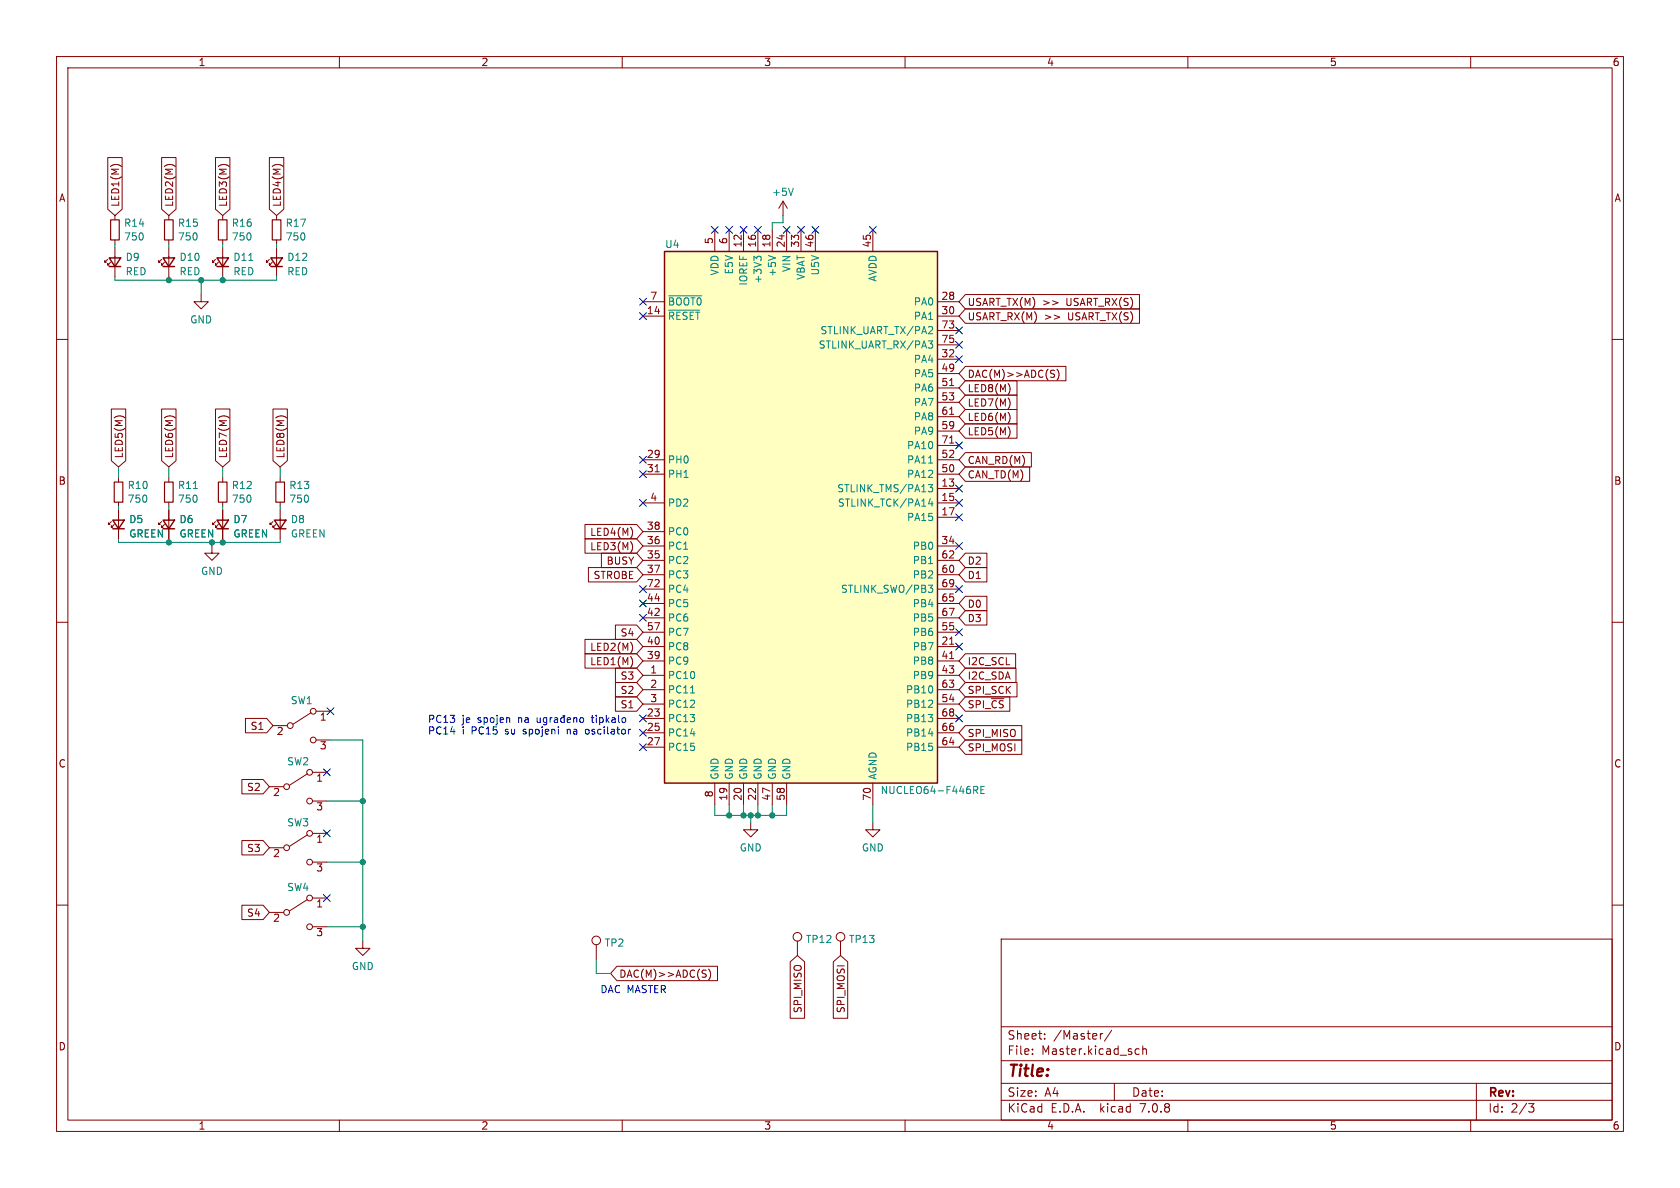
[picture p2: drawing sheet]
<svg xmlns="http://www.w3.org/2000/svg" width="297mm" height="210mm" viewBox="0 0 297 210" stroke-linecap="round" stroke-linejoin="round" font-family="sans-serif">
<g fill="none" stroke="#840000" stroke-width=".18">
<path d="M10 10h277v190h-277zM12 12h273v186h-273zM60 10v2M110 10v2M160 10v2M210 10v2M260 10v2M19 27.9h2.6v9.1l-1.3 1.1-1.3-1.1zM20.1 29.1h.8M20.3 38.1v.8M28.6 27.9h2.5v9.1l-1.3 1.1-1.2-1.1zM29.6 29.1h.9"/>
<path d="M29.8 38.1v.8M38.1 27.9h2.5v9.1l-1.2 1.1-1.3-1.1zM39.1 29.1h.9M39.4 38.1v.8M47.6 27.9h2.6v9.1l-1.3 1.1-1.3-1.1zM48.7 29.1h.8M48.9 38.1v.8M138.4 35.6l-.7 1.2M138.4 35.6v2.5M138.4 35.6l.8 1.2M10 60h2M19 45.8l-.5 .6v-.3v.3h.3"/>
<path d="M19.6 46.4l-.6 .5v-.3v.3h.3M20.3 42.4v.8M20.3 43.8v5.1M28.6 45.8l-.5 .6v-.3v.3h.2M29.1 46.4l-.5 .5v-.3v.3h.2M29.8 42.4v.8M29.8 43.8v5.1M35.6 52.1v1.2h1.2l-1.2 1.3-1.3-1.3h1.3M38.1 45.8l-.5 .6v-.3v.3h.2M38.6 46.4l-.5 .5v-.3v.3h.3M39.4 42.4v.8M39.4 43.8v5.1"/>
<path d="M47.6 45.8l-.5 .6v-.3v.3h.3M48.1 46.4l-.5 .5v-.3v.3h.3M48.9 42.4v.8M48.9 43.8v5.1M113.7 55.9h3.8M113.7 53.3h3.8M126.4 40.6v3.9M128.9 40.6v3.9M131.4 40.6v3.9M134 40.6v3.9M136.5 40.6v3.9M139.1 40.6v3.9"/>
<path d="M141.6 40.6v3.9M144.1 40.6v3.9M154.3 40.6v3.9M165.7 55.9h3.8M165.7 53.3h3.8M165.7 58.4h3.8M170.7 52.1h30.7v2.5h-30.7l-1.2-1.3zM170.7 54.6h30.7v2.6h-30.7l-1.2-1.3zM186.1 53.2l.9 .3-.9 .4M186.4 55.7l.9 .4-.9 .3M285 60h2M19.7 72.3h2.5v9.1l-1.2 1.2-1.3-1.2z"/>
<path d="M20.7 73.6h.9M28.6 72.3h2.5v9.1l-1.3 1.2-1.2-1.2zM29.6 73.6h.9M38.1 72.3h2.5v9.1l-1.2 1.2-1.3-1.2zM39.1 73.6h.9M48.3 72.3h2.5v9.1l-1.3 1.2-1.2-1.2zM49.3 73.6h.8M165.7 63.5h3.8M165.7 66h3.8M165.7 68.6h3.8M165.7 71.1h3.8M165.7 76.2h3.8"/>
<path d="M165.7 73.7h3.8M165.7 78.7h3.8M165.7 61h3.8M167.9 68.2h.7M167.9 73.2h.7M167.9 78.3h.7M170.7 64.8h17.7v2.5h-17.7l-1.2-1.3zM170.7 74.9h9.1v2.6h-9.1l-1.2-1.3zM170.7 67.3h9.1v2.6h-9.1l-1.2-1.3zM170.7 72.4h9.1v2.5h-9.1l-1.2-1.2zM170.7 69.8h9.1v2.6h-9.1l-1.2-1.3zM178.5 76v.8"/>
<path d="M178.5 68.3v.9M178.5 70.9v.8M178.5 73.4v.9M186 66l.3 .2 .1 .3-.2 .2h-.3M186 65.4l.4 .1M186.9 65.3a1.46 1.46 0 0 1 0 1.9M19.7 92.2l-.5 .5v-.2v.2h.2M20.2 92.7l-.5 .5v-.2v.2h.2M21 84.5v.7M21 88.8v.7M21 90.2v5.1M28.6 92.2l-.5 .5v-.2v.2h.2"/>
<path d="M29.1 92.7l-.5 .5v-.2v.2h.2M29.8 84.5v.7M29.8 88.8v.7M29.8 90.2v5.1M37.5 96.5v1.3h1.2l-1.2 1.3-1.3-1.3h1.3M38.1 92.2l-.5 .5v-.2v.2h.2M38.6 92.7l-.5 .5v-.2v.2h.3M39.4 84.5v.7M39.4 88.8v.7M39.4 90.2v5.1M48.3 92.2l-.5 .5v-.2v.2h.2M48.8 92.7l-.5 .5v-.2v.2h.2"/>
<path d="M49.5 84.5v.7M49.5 88.8v.7M49.5 90.2v5.1M103.4 95.2h9.2l1.1 1.3-1.1 1.3h-9.2zM103.4 92.7h9.2l1.1 1.3-1.1 1.3h-9.2zM106.3 97.8h6.3l1.1 1.3-1.1 1.2h-6.3zM111.8 93.7v.9M111.8 96.3v.8M113.7 88.9h3.8M113.7 81.3h3.8M113.7 83.8h3.8M113.7 96.5h3.8"/>
<path d="M113.7 99.1h3.8M113.7 94h3.8M115.8 83.4h.7M165.7 86.4h3.8M165.7 88.9h3.8M165.7 91.4h3.8M165.7 81.3h3.8M165.7 83.8h3.8M165.7 96.5h3.8M165.7 99.1h3.8M170.7 97.8h3.8v2.5h-3.8l-1.2-1.2zM170.7 82.5h11.3v2.6h-11.3l-1.2-1.3z"/>
<path d="M170.7 80h11.6v2.6h-11.6l-1.2-1.3zM10 110h2M103.4 115.6h9.2l1.1 1.2-1.1 1.3h-9.2zM103.4 113h9.2l1.1 1.3-1.1 1.3h-9.2zM104 100.3h8.6l1.1 1.3-1.1 1.3h-8.6zM108.8 110.5h3.8l1.1 1.3-1.1 1.2h-3.8zM108.8 118.1h3.8l1.1 1.3-1.1 1.3h-3.8zM111.8 116.6v.8M111.8 114.1v.8M113.7 119.4h3.8M113.7 114.3h3.8M113.7 101.6h3.8"/>
<path d="M113.7 116.8h3.8M113.7 109.2h3.8M113.7 106.7h3.8M113.7 111.8h3.8M113.7 104.1h3.8M165.7 119.4h3.8M165.7 114.3h3.8M165.7 101.6h3.8M165.7 116.8h3.8M165.7 109.2h3.8M165.7 106.7h3.8M165.7 111.8h3.8"/>
<path d="M165.7 104.1h3.8M167.9 113.9h.7M167.9 116.4h.7M170.7 100.3h3.8v2.6h-3.8l-1.2-1.3zM170.7 107.9h3.8v2.6h-3.8l-1.2-1.3zM170.7 115.6h8.8v2.5h-8.8l-1.2-1.3zM170.7 118.1h8.9v2.6h-8.9l-1.2-1.3zM170.7 105.4h3.8v2.6h-3.8l-1.2-1.3zM285 110h2M42.8 137.8h3.7l1.1 1.3-1.1 1.2h-3.7zM43.4 127h3.7l1.2 1.3-1.2 1.2h-3.7zM47.6 139.1h2.6"/>
<path d="M48.3 128.3h2.5M54.4 136.8l-3.2 2M55 126l-3.2 2M55.2 136.5h2.6M55.9 125.7h2.5M55.9 130.8h2.5M108.8 120.6h3.8l1.1 1.3-1.1 1.3h-3.8zM108.8 123.2h3.8l1.1 1.3-1.1 1.2h-3.8zM113.7 121.9h3.8M113.7 127h3.8M113.7 129.5h3.8M113.7 132.1h3.8"/>
<path d="M113.7 124.5h3.8M126.4 138.4v3.8M128.9 138.4v3.8M131.4 138.4v3.8M134 138.4v3.8M136.5 138.4v3.8M139.1 138.4v3.8M154.3 138.4v3.8M165.7 121.9h3.8M165.7 127h3.8M165.7 129.5h3.8M165.7 132.1h3.8"/>
<path d="M165.7 124.5h3.8M170.7 128.3h9.9v2.5h-9.9l-1.2-1.3zM170.7 130.8h9.9v2.6h-9.9l-1.2-1.3zM170.7 120.6h9.1v2.6h-9.1l-1.2-1.3zM170.7 123.2h7.8v2.5h-7.8l-1.2-1.2zM10 160h2M42.8 148.6h3.7l1.1 1.3-1.1 1.2h-3.7zM47.6 149.9h2.6M54.4 147.6l-3.2 2M54.4 159l-3.2 2M55.2 147.3h2.6M55.2 152.4h2.6"/>
<path d="M55.2 158.8h2.6M55.2 141.6h2.6M132.7 145.4v1.3h1.3l-1.3 1.3-1.3-1.3h1.3M154.3 145.4v1.3h1.3l-1.3 1.3-1.3-1.3h1.3M285 160h2M42.8 160h3.7l1.1 1.3-1.1 1.3h-3.7zM47.6 161.3h2.6M55.2 163.8h2.6M64.1 166.4v1.2h1.3l-1.3 1.3-1.2-1.3h1.2M105.4 167v2.5M109.1 170.8h17.7v2.6h-17.7l-1.2-1.3zM124.4 172.1l.3 .1 .1 .3-.2 .3h-.3"/>
<path d="M124.4 171.5h.4M125.3 171.3a1.46 1.46 0 0 1 0 1.9M139.7 170l1.3-1.1 1.2 1.1v10h-2.5zM141 166.4v2.5M147.3 170l1.3-1.1 1.3 1.1v10h-2.6zM148.6 166.4v2.5M177 166h108v32h-108zM60 198v2M110 198v2M160 198v2M177 194.5h108M177 191.5h108"/>
<path d="M177 187.5h108M177 181.5h108M182.5 186.3v.1M182.5 185.5v.1M184.7 183.6v.1M184.7 182.8v.1M195 182.7l-.3 .1-.2 .2M196.5 182.1l-1.3 2M197 191.5v3M200.8 186.3h.6M200.8 185.5h.6M202 185.5l.2-.1 .4 .1 .1 .9"/>
<path d="M202 184.9v1.5M210 198v2M260 198v2M261 191.5v6.5M270.2 195.1h1l-.5 .6 .4 .1 .1 .5-.3 .3h-.4"/>
<circle cx="50.7" cy="139.1" r=".51"/>
<circle cx="51.3" cy="128.3" r=".51"/>
<circle cx="54.7" cy="136.5" r=".51"/>
<circle cx="55.4" cy="125.7" r=".51"/>
<circle cx="55.4" cy="130.8" r=".51"/>
<circle cx="50.7" cy="149.9" r=".51"/>
<circle cx="54.7" cy="158.8" r=".51"/>
<circle cx="54.7" cy="141.6" r=".51"/>
<circle cx="54.7" cy="152.4" r=".51"/>
<circle cx="54.7" cy="147.3" r=".51"/>
<circle cx="50.7" cy="161.3" r=".51"/>
<circle cx="54.7" cy="163.8" r=".51"/>
<circle cx="105.4" cy="166.2" r=".76"/>
<circle cx="141" cy="165.6" r=".76"/>
<circle cx="148.6" cy="165.6" r=".76"/>
</g>
<path d="M19.6 38.9h1.5v3.5h-1.5zM29.1 38.9h1.5v3.5h-1.5zM38.6 38.9h1.5v3.5h-1.5zM48.1 38.9h1.6v3.5h-1.6zM20.2 85.2h1.5v3.6h-1.5zM29.1 85.2h1.5v3.6h-1.5zM38.6 85.2h1.5v3.6h-1.5zM48.8 85.2h1.5v3.6h-1.5z" fill="none" stroke="#840000" stroke-width=".2"/>
<g fill="none" stroke="#840000" stroke-width=".25">
<path d="M19.3 45.6h2l-1 1.5zM19.3 47.1h2M28.8 45.6h2.1l-1.1 1.5zM28.8 47.1h2.1M38.4 45.6h2l-1 1.5zM38.4 47.1h2M47.9 45.6h2l-1 1.5zM47.9 47.1h2M117.5 44.5h48.2v93.9h-48.2zM19.9 91.9h2.1l-1 1.6zM19.9 93.5h2.1M28.8 91.9h2.1l-1.1 1.6z"/>
<path d="M28.8 93.5h2.1M38.4 91.9h2l-1 1.6zM38.4 93.5h2M48.5 91.9h2l-1 1.6zM48.5 93.5h2"/>
</g>
<g fill="none" stroke="#008484" stroke-width=".18">
<path d="M140.2 33.3l-.4 1.2M44 46h.7M118.2 54.8h5.5M118.2 52.3h5.9M133.8 45.7l-.5-.4v.8M133.8 45.5l.2-.2h.3l.3 .2M135.8 45.2l1.3 .4M164.3 57.7l.5 .1 .1 .3-.8 .9h.8M164.1 60.3h.8l-.4 .5 .3 .1 .1 .4-.3 .2h-.3M34.2 86.4h.7M164.1 85.7h.8l-.4 .5 .3 .1v.5l-.2 .1h-.4M164.2 81.9h.7"/>
<path d="M164.5 88.1l-.3 1h.7M164.8 88.6v.9M164.1 103.4h.8l-.4 .5 .3 .2 .1 .4-.3 .2h-.3M122.1 122.5h.7M172.1 139h.5l.3 .3-.2 .3-.6 .1M172.4 139.7l.5 .6M173.4 139.6h.4M174 139h-.6v1.3h.6"/>
</g>
<path d="M117.5 44.5h48.2v93.9h-48.2z" fill="#ffffc2" stroke="#ffffc2" stroke-width=".18"/>
<g fill="none" stroke="#0000c2" stroke-width=".18">
<path d="M95 126.9v.8h.3l.2-.1M95.5 126.9v.8M96.7 126.9h-.4l-.3 .2 .2 .6h.5M96.7 126.9v1l-.2 .2M97.3 126.9v.8M97.6 126.9l-.3 .2M98 126.9h.5l.1 .8M98.6 127.2h-.4l-.2 .2 .2 .3h.4M99.4 126.6h.5M99.7 126.9h-.3l-.3 .2 .2 .6h.4M99.7 126.4v1.3M100.3 127.3l.6-.1-.1-.3h-.3l-.2 .2v.6h.5"/>
<path d="M100.3 128.9v.9M100.5 128.9l-.2 .1M101.4 127l.2-.1h.3l.1 .8M101.4 126.9v.8M102.6 127l.2-.1 .3 .1 .1 .5-.1 .2h-.3l-.2-.1zM103.9 128.9l-.3 .1-.1 .2v.4l.4 .2M104.5 126.9h.5M104.7 126.4l.1 1.3"/>
</g>
<g fill="none" stroke="#008400" stroke-width=".18">
<path d="M138.4 38.1v1.3h-1.9v1.2M20.3 48.9v.6h28.6v-.6M20.3 43.2v.6M29.8 43.2v.6M29.8 48.9v.6M35.6 49.5v2.6M39.4 43.2v.6M39.4 48.9v.6M48.9 43.2v.6M21 95.3v.6h28.5v-.6M21 82.6v1.9M21 89.5v.7"/>
<path d="M29.8 82.6v1.9M29.8 89.5v.7M29.8 95.3v.6M37.5 95.9v.6M39.4 82.6v1.9M39.4 89.5v.7M39.4 95.3v.6M49.5 82.6v1.9M49.5 89.5v.7M58.4 130.8h5.7v35.6M57.8 152.4h6.3M57.8 141.6h6.3"/>
<path d="M126.4 142.2v1.9h12.7v-1.9M128.9 142.2v1.9M131.4 142.2v1.9M132.7 144.1v1.3M134 142.2v1.9M136.5 142.2v1.9M154.3 142.2v3.2M57.8 163.8h6.3M105.4 169.5v2.6h2.5"/>
</g>
<g fill="none" stroke="#000084" stroke-width=".18">
<path d="M113.1 52.7l1.2 1.2M113.1 55.3l1.2 1.2M114.3 55.3l-1.2 1.2M114.3 52.7l-1.2 1.2M125.8 40l1.2 1.2M127 40l-1.2 1.2M128.3 40l1.2 1.2M129.5 40l-1.2 1.2M130.8 40l1.3 1.2M132.1 40l-1.3 1.2M133.4 40l1.2 1.2M134.6 40l-1.2 1.2"/>
<path d="M138.5 40l1.2 1.2M139.7 40l-1.2 1.2M141 40l1.2 1.2M142.2 40l-1.2 1.2M143.5 40l1.3 1.2M144.8 40l-1.3 1.2M153.7 40l1.2 1.2M154.9 40l-1.2 1.2M168.9 57.8l1.3 1.2M170.2 57.8l-1.3 1.2M168.9 60.4l1.3 1.2M168.9 62.9l1.3 1.2"/>
<path d="M168.9 78.1l1.3 1.2M170.2 60.4l-1.3 1.2M170.2 62.9l-1.3 1.2M170.2 78.1l-1.3 1.2M113.1 83.2l1.2 1.2M113.1 88.3l1.2 1.2M113.1 80.7l1.2 1.2M114.3 80.7l-1.2 1.2M114.3 83.2l-1.2 1.2M114.3 88.3l-1.2 1.2M168.9 95.9l1.3 1.2M168.9 90.8l1.3 1.2"/>
<path d="M168.9 85.8l1.3 1.2M168.9 88.3l1.3 1.2M170.2 95.9l-1.3 1.2M170.2 90.8l-1.3 1.2M170.2 85.8l-1.3 1.2M170.2 88.3l-1.3 1.2M113.1 106.1l1.2 1.2M113.1 103.5l1.2 1.2M113.1 108.6l1.2 1.2M114.3 106.1l-1.2 1.2M114.3 103.5l-1.2 1.2M114.3 108.6l-1.2 1.2"/>
<path d="M168.9 111.2l1.3 1.2M168.9 103.5l1.3 1.2M168.9 113.7l1.3 1.2M170.2 111.2l-1.3 1.2M170.2 103.5l-1.3 1.2M170.2 113.7l-1.3 1.2M57.2 135.9l1.2 1.2M57.8 125.1l1.2 1.2M58.4 135.9l-1.2 1.2M59 125.1l-1.2 1.2M113.1 128.9l1.2 1.2M113.1 126.4l1.2 1.2"/>
<path d="M113.1 131.5l1.2 1.2M114.3 128.9l-1.2 1.2M114.3 126.4l-1.2 1.2M114.3 131.5l-1.2 1.2M168.9 126.4l1.3 1.2M170.2 126.4l-1.3 1.2M57.2 158.1l1.2 1.3M57.2 146.7l1.2 1.2M58.4 158.1l-1.2 1.3M58.4 146.7l-1.2 1.2"/>
</g>
<g fill="#008400" stroke="#008400" stroke-width=".18">
<circle cx="64.1" cy="152.4" r=".46"/>
<circle cx="64.1" cy="141.6" r=".46"/>
<circle cx="64.1" cy="163.8" r=".46"/>
<circle cx="39.4" cy="95.9" r=".46"/>
<circle cx="37.5" cy="95.9" r=".46"/>
<circle cx="39.4" cy="49.5" r=".46"/>
<circle cx="128.9" cy="144.1" r=".46"/>
<circle cx="132.7" cy="144.1" r=".46"/>
<circle cx="131.4" cy="144.1" r=".46"/>
<circle cx="136.5" cy="144.1" r=".46"/>
<circle cx="134" cy="144.1" r=".46"/>
<circle cx="35.6" cy="49.5" r=".46"/>
<circle cx="29.8" cy="95.9" r=".46"/>
<circle cx="29.8" cy="49.5" r=".46"/>
</g>
<text font-size="2.8" fill="#840000" x="178" y="190.9">Title:</text>
<g font-size="2.1" fill="#840000">
<text x="178" y="184">Sheet:</text>
<text x="186.2" y="184">/Master/</text>
<text x="178" y="186.7">File:</text>
<text x="184.1" y="186.7">Master.kicad_sch</text>
<text x="178" y="196.9">KiCad</text>
<text x="178" y="194.1">Size:</text>
<text x="184.7" y="194.1">A4</text>
<text x="185.7" y="196.9">E.D.A.</text>
<text x="194.6" y="196.9">kicad</text>
<text x="200" y="194.1">Date:</text>
<text x="201.8" y="196.9">7.0.8</text>
<text x="263" y="194.3">Rev:</text>
<text x="263" y="196.9">Id:</text>
<text x="267.1" y="196.9">2/3</text>
</g>
<g font-size="1.8" fill="#840000">
<text x="35" y="11.9">1</text>
<text x="85" y="11.9">2</text>
<text x="135" y="11.9">3</text>
<text x="185" y="11.9">4</text>
<text x="235" y="11.9">5</text>
<text x="285" y="11.9">6</text>
<text x="10.3" y="35.9">A</text>
<text x="285.3" y="35.9">A</text>
<text x="21.3" y="36.7" transform="rotate(-90 21.3 36.7)">LED1(M)</text>
<text x="30.8" y="36.7" transform="rotate(-90 30.8 36.7)">LED2(M)</text>
<text x="40.3" y="36.7" transform="rotate(-90 40.3 36.7)">LED3(M)</text>
<text x="49.8" y="36.7" transform="rotate(-90 49.8 36.7)">LED4(M)</text>
<text x="126.1" y="43.3" transform="rotate(-90 126.1 43.3)">5</text>
<text x="128.7" y="43.3" transform="rotate(-90 128.7 43.3)">6</text>
<text x="131.2" y="43.9" transform="rotate(-90 131.2 43.9)">12</text>
<text x="133.7" y="43.9" transform="rotate(-90 133.7 43.9)">16</text>
<text x="136.3" y="43.9" transform="rotate(-90 136.3 43.9)">18</text>
<text x="138.8" y="43.9" transform="rotate(-90 138.8 43.9)">24</text>
<text x="141.4" y="43.9" transform="rotate(-90 141.4 43.9)">33</text>
<text x="143.9" y="43.9" transform="rotate(-90 143.9 43.9)">46</text>
<text x="154.1" y="43.9" transform="rotate(-90 154.1 43.9)">45</text>
<text x="114.9" y="53.1">7</text>
<text x="166.3" y="53.1">28</text>
<text x="114.3" y="55.6">14</text>
<text x="166.3" y="55.6">30</text>
<text x="166.3" y="58.2">73</text>
<text x="171" y="54.3">USART_TX(M)</text>
<text x="171" y="56.8">USART_RX(M)</text>
<text x="184.3" y="54.3">&gt;&gt;</text>
<text x="184.6" y="56.8">&gt;&gt;</text>
<text x="188.6" y="54.3">USART_RX(S)</text>
<text x="188.9" y="56.8">USART_TX(S)</text>
<text x="166.3" y="63.2">32</text>
<text x="166.3" y="65.8">49</text>
<text x="166.3" y="60.7">75</text>
<text x="166.3" y="68.3">51</text>
<text x="166.3" y="70.9">53</text>
<text x="171" y="67">DAC(M)&gt;&gt;ADC(S)</text>
<text x="171" y="69.5">LED8(M)</text>
<text x="166.3" y="75.9">59</text>
<text x="166.3" y="73.4">61</text>
<text x="171" y="77.2">LED5(M)</text>
<text x="171" y="74.6">LED6(M)</text>
<text x="171" y="72.1">LED7(M)</text>
<text x="21.9" y="81.1" transform="rotate(-90 21.9 81.1)">LED5(M)</text>
<text x="30.8" y="81.1" transform="rotate(-90 30.8 81.1)">LED6(M)</text>
<text x="40.3" y="81.1" transform="rotate(-90 40.3 81.1)">LED7(M)</text>
<text x="50.5" y="81.1" transform="rotate(-90 50.5 81.1)">LED8(M)</text>
<text x="114.3" y="81">29</text>
<text x="114.3" y="83.6">31</text>
<text x="166.3" y="83.6">50</text>
<text x="166.3" y="81">52</text>
<text x="166.3" y="78.5">71</text>
<text x="171" y="82.2">CAN_RD(M)</text>
<text x="10.3" y="85.9">B</text>
<text x="114.9" y="88.6">4</text>
<text x="166.3" y="86.1">13</text>
<text x="166.3" y="88.6">15</text>
<text x="171" y="84.8">CAN_TD(M)</text>
<text x="285.3" y="85.9">B</text>
<text x="104.2" y="94.9">LED4(M)</text>
<text x="114.3" y="93.7">38</text>
<text x="166.3" y="91.2">17</text>
<text x="104.2" y="97.5">LED3(M)</text>
<text x="107.1" y="100">BUSY</text>
<text x="114.3" y="98.8">35</text>
<text x="114.3" y="96.3">36</text>
<text x="114.3" y="101.3">37</text>
<text x="166.3" y="96.3">34</text>
<text x="166.3" y="101.3">60</text>
<text x="166.3" y="98.8">62</text>
<text x="171" y="100">D2</text>
<text x="104.8" y="102.6">STROBE</text>
<text x="114.3" y="106.4">44</text>
<text x="114.3" y="103.9">72</text>
<text x="166.3" y="106.4">65</text>
<text x="166.3" y="103.9">69</text>
<text x="171" y="102.6">D1</text>
<text x="171" y="107.6">D0</text>
<text x="109.6" y="112.7">S4</text>
<text x="114.3" y="109">42</text>
<text x="114.3" y="111.5">57</text>
<text x="166.3" y="111.5">55</text>
<text x="166.3" y="109">67</text>
<text x="171" y="110.2">D3</text>
<text x="104.2" y="117.8">LED1(M)</text>
<text x="104.2" y="115.3">LED2(M)</text>
<text x="114.3" y="116.6">39</text>
<text x="114.3" y="114">40</text>
<text x="114.9" y="119.1">1</text>
<text x="166.3" y="114">21</text>
<text x="166.3" y="116.6">41</text>
<text x="166.3" y="119.1">43</text>
<text x="171" y="117.8">I2C_SCL</text>
<text x="109.6" y="120.3">S3</text>
<text x="109.6" y="122.9">S2</text>
<text x="109.6" y="125.4">S1</text>
<text x="114.9" y="121.7">2</text>
<text x="114.9" y="124.2">3</text>
<text x="166.3" y="124.2">54</text>
<text x="166.3" y="121.7">63</text>
<text x="171" y="122.9">SPI_SCK</text>
<text x="171" y="120.3">I2C_SDA</text>
<text x="171" y="125.4">SPI_~{CS}</text>
<text x="44.2" y="129.2">S1</text>
<text x="48.8" y="130.3">2</text>
<text x="56.4" y="127.7">1</text>
<text x="114.3" y="126.7">23</text>
<text x="114.3" y="129.3">25</text>
<text x="114.3" y="131.8">27</text>
<text x="166.3" y="131.8">64</text>
<text x="166.3" y="129.3">66</text>
<text x="166.3" y="126.7">68</text>
<text x="171" y="130.5">SPI_MISO</text>
<text x="10.3" y="135.9">C</text>
<text x="56.4" y="132.8">3</text>
<text x="171" y="133">SPI_MOSI</text>
<text x="285.3" y="135.9">C</text>
<text x="43.6" y="140">S2</text>
<text x="48.2" y="141">2</text>
<text x="55.8" y="138.5">1</text>
<text x="55.8" y="143.6">3</text>
<text x="126.1" y="141" transform="rotate(-90 126.1 141)">8</text>
<text x="128.7" y="141.6" transform="rotate(-90 128.7 141.6)">19</text>
<text x="131.2" y="141.6" transform="rotate(-90 131.2 141.6)">20</text>
<text x="133.7" y="141.6" transform="rotate(-90 133.7 141.6)">22</text>
<text x="136.3" y="141.6" transform="rotate(-90 136.3 141.6)">47</text>
<text x="138.8" y="141.6" transform="rotate(-90 138.8 141.6)">58</text>
<text x="154.1" y="141.6" transform="rotate(-90 154.1 141.6)">70</text>
<text x="55.8" y="149.3">1</text>
<text x="43.6" y="150.8">S3</text>
<text x="48.2" y="151.8">2</text>
<text x="55.8" y="154.4">3</text>
<text x="55.8" y="160.7">1</text>
<text x="43.6" y="162.2">S4</text>
<text x="48.2" y="163.3">2</text>
<text x="55.8" y="165.8">3</text>
<text x="109.4" y="173">DAC(M)&gt;&gt;ADC(S)</text>
<text x="141.9" y="179.2" transform="rotate(-90 141.9 179.2)">SPI_MISO</text>
<text x="149.5" y="179.2" transform="rotate(-90 149.5 179.2)">SPI_MOSI</text>
<text x="10.3" y="185.9">D</text>
<text x="285.3" y="185.9">D</text>
<text x="35" y="199.9">1</text>
<text x="85" y="199.9">2</text>
<text x="135" y="199.9">3</text>
<text x="185" y="199.9">4</text>
<text x="235" y="199.9">5</text>
<text x="285" y="199.9">6</text>
</g>
<g font-size="1.8" fill="#008484">
<text x="136.4" y="34.8">+5V</text>
<text x="21.8" y="40.3">R14</text>
<text x="31.4" y="40.3">R15</text>
<text x="40.9" y="40.3">R16</text>
<text x="50.4" y="40.3">R17</text>
<text x="21.8" y="42.7">750</text>
<text x="22.1" y="46.3">D9</text>
<text x="31.4" y="42.7">750</text>
<text x="31.6" y="46.3">D10</text>
<text x="40.9" y="42.7">750</text>
<text x="41.2" y="46.3">D11</text>
<text x="50.4" y="42.7">750</text>
<text x="50.7" y="46.3">D12</text>
<text x="117.5" y="44">U4</text>
<text x="22.1" y="48.9">RED</text>
<text x="31.6" y="48.9">RED</text>
<text x="41.2" y="48.9">RED</text>
<text x="50.7" y="48.9">RED</text>
<text x="127.2" y="48.8" transform="rotate(-90 127.2 48.8)">VDD</text>
<text x="129.8" y="48.6" transform="rotate(-90 129.8 48.6)">E5V</text>
<text x="132.3" y="50.6" transform="rotate(-90 132.3 50.6)">IOREF</text>
<text x="134.8" y="50.2" transform="rotate(-90 134.8 50.2)">+3V3</text>
<text x="137.4" y="49" transform="rotate(-90 137.4 49)">+5V</text>
<text x="139.9" y="48.2" transform="rotate(-90 139.9 48.2)">VIN</text>
<text x="142.5" y="49.6" transform="rotate(-90 142.5 49.6)">VBAT</text>
<text x="145" y="48.8" transform="rotate(-90 145 48.8)">U5V</text>
<text x="155.2" y="49.9" transform="rotate(-90 155.2 49.9)">AVDD</text>
<text x="33.5" y="57.4">GND</text>
<text x="118" y="56.7">~{RESET}</text>
<text x="118" y="54.2">~{BOOT0}</text>
<text x="144.9" y="59.3">STLINK_UART_TX/PA2</text>
<text x="161.5" y="54.2">PA0</text>
<text x="161.5" y="56.7">PA1</text>
<text x="144.6" y="61.8">STLINK_UART_RX/PA3</text>
<text x="161.5" y="64.4">PA4</text>
<text x="161.5" y="66.9">PA5</text>
<text x="161.5" y="69.4">PA6</text>
<text x="161.5" y="72">PA7</text>
<text x="161.5" y="77.1">PA9</text>
<text x="161.5" y="74.5">PA8</text>
<text x="118" y="82.1">PH0</text>
<text x="160.2" y="82.1">PA11</text>
<text x="160.2" y="79.6">PA10</text>
<text x="22.5" y="89.1">750</text>
<text x="22.5" y="86.6">R10</text>
<text x="31.4" y="89.1">750</text>
<text x="31.4" y="86.6">R11</text>
<text x="40.9" y="89.1">750</text>
<text x="40.9" y="86.6">R12</text>
<text x="51" y="89.1">750</text>
<text x="51" y="86.6">R13</text>
<text x="118" y="84.7">PH1</text>
<text x="118" y="89.8">PD2</text>
<text x="147.9" y="87.2">STLINK_TMS/PA13</text>
<text x="148" y="89.8">STLINK_TCK/PA14</text>
<text x="160.2" y="84.7">PA12</text>
<text x="22.7" y="92.7">D5</text>
<text x="22.7" y="95.2">GREEN</text>
<text x="31.6" y="92.7">D6</text>
<text x="31.6" y="95.2">GREEN</text>
<text x="41.2" y="92.7">D7</text>
<text x="41.2" y="95.2">GREEN</text>
<text x="51.3" y="92.7">D8</text>
<text x="51.3" y="95.2">GREEN</text>
<text x="118" y="94.8">PC0</text>
<text x="160.2" y="92.3">PA15</text>
<text x="35.4" y="101.8">GND</text>
<text x="118" y="99.9">PC2</text>
<text x="118" y="97.4">PC1</text>
<text x="161.3" y="97.4">PB0</text>
<text x="161.3" y="99.9">PB1</text>
<text x="118" y="102.5">PC3</text>
<text x="118" y="107.5">PC5</text>
<text x="118" y="105">PC4</text>
<text x="148.6" y="105">STLINK_SWO/PB3</text>
<text x="161.3" y="102.5">PB2</text>
<text x="161.3" y="107.5">PB4</text>
<text x="118" y="110.1">PC6</text>
<text x="118" y="112.6">PC7</text>
<text x="161.3" y="112.6">PB6</text>
<text x="161.3" y="110.1">PB5</text>
<text x="118" y="117.7">PC9</text>
<text x="118" y="115.2">PC8</text>
<text x="161.3" y="115.2">PB7</text>
<text x="161.3" y="117.7">PB8</text>
<text x="51.3" y="124.7">SW1</text>
<text x="118" y="120.2">PC10</text>
<text x="118" y="122.8">PC11</text>
<text x="118" y="125.3">PC12</text>
<text x="160.1" y="125.3">PB12</text>
<text x="160.1" y="122.8">PB10</text>
<text x="161.3" y="120.2">PB9</text>
<text x="118" y="127.9">PC13</text>
<text x="118" y="130.4">PC14</text>
<text x="160.1" y="130.4">PB14</text>
<text x="160.1" y="127.9">PB13</text>
<text x="50.7" y="135.5">SW2</text>
<text x="118" y="132.9">PC15</text>
<text x="127.2" y="137.9" transform="rotate(-90 127.2 137.9)">GND</text>
<text x="129.8" y="137.9" transform="rotate(-90 129.8 137.9)">GND</text>
<text x="132.3" y="137.9" transform="rotate(-90 132.3 137.9)">GND</text>
<text x="134.8" y="137.9" transform="rotate(-90 134.8 137.9)">GND</text>
<text x="137.4" y="137.9" transform="rotate(-90 137.4 137.9)">GND</text>
<text x="139.9" y="137.9" transform="rotate(-90 139.9 137.9)">GND</text>
<text x="155.2" y="137.9" transform="rotate(-90 155.2 137.9)">AGND</text>
<text x="160.1" y="132.9">PB15</text>
<text x="155.6" y="140.6">NUCLEO64-F446RE</text>
<text x="50.7" y="146.3">SW3</text>
<text x="130.7" y="150.7">GND</text>
<text x="152.3" y="150.7">GND</text>
<text x="50.7" y="157.7">SW4</text>
<text x="106.8" y="167.5">TP2</text>
<text x="142.4" y="166.9">TP12</text>
<text x="150" y="166.9">TP13</text>
<text x="62.1" y="171.7">GND</text>
</g>
<g font-size="1.8" fill="#0000c2">
<text x="75.6" y="127.9">PC13</text>
<text x="75.6" y="129.9">PC14</text>
<text x="81.7" y="127.9">je</text>
<text x="81.7" y="129.9">i</text>
<text x="83.5" y="129.9">PC15</text>
<text x="84.6" y="127.9">spojen</text>
<text x="89.6" y="129.9">su</text>
<text x="91.9" y="127.9">na</text>
<text x="92.9" y="129.9">spojeni</text>
<text x="100.9" y="129.9">na</text>
<text x="104.4" y="129.9">oscilator</text>
<text x="105.3" y="127.9">tipkalo</text>
<text x="106" y="175.6">DAC MASTER</text>
</g>
</svg>
